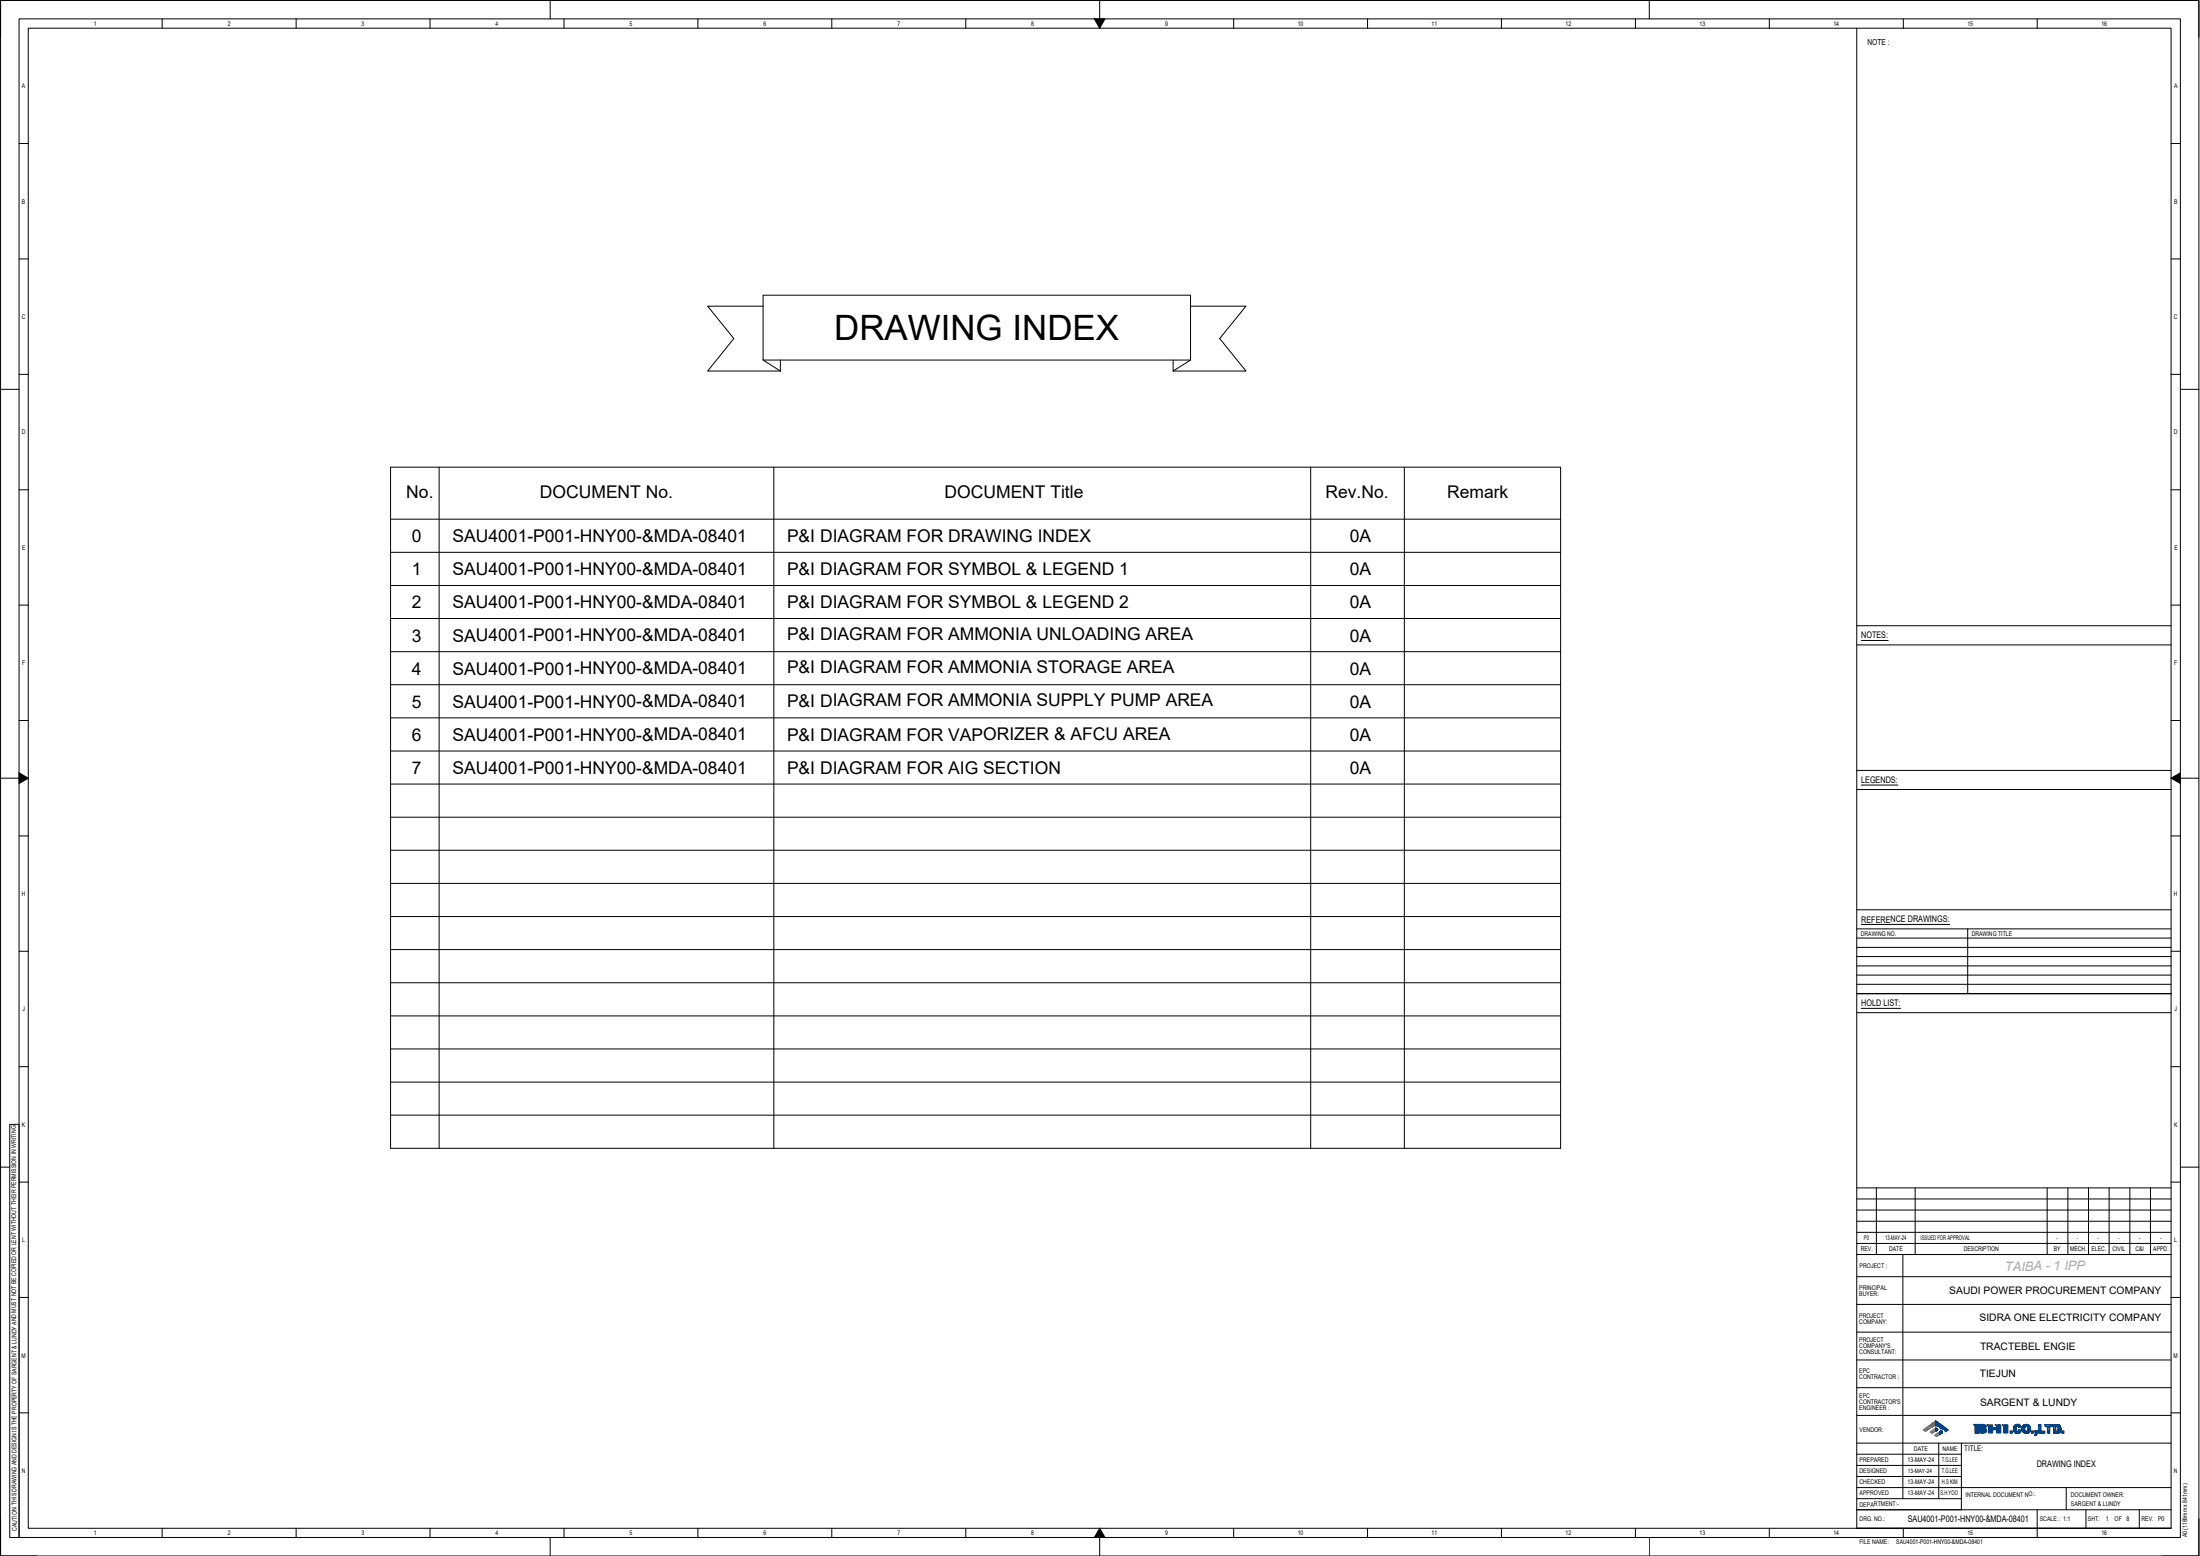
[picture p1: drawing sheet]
<svg xmlns="http://www.w3.org/2000/svg" width="420mm" height="297mm" viewBox="0 0 420 297" stroke-linecap="round" stroke-linejoin="round" font-family="sans-serif">
<g fill="none" stroke="#000" stroke-width=".19">
<path d="M7.2 .1h-7.1v7M412.9 .1h7v7M354.6 147.1h60M354.6 150.7h60M355.5 149.9h7M354.6 179.1h60M354.6 177.3h60M354.6 173.7h60M355.5 176.5h16.8M375.8 177.3v12.4M354.6 180.9h60M354.6 182.6h60"/>
<path d="M354.6 184.4h60M354.6 186.1h60M354.6 187.9h60M354.6 189.7h60M354.6 193.3h60M355.5 192.5h7.5M354.6 239.5h60M.1 290v7h7.1M354.6 291.7h60M419.9 290v7h-7"/>
</g>
<g fill="#62b635">
<path d="M367.3 273l.5-.4v.7z"/>
<path d="M367.8 272.6l1.1-.1-1.1 .8z"/>
<path d="M367.8 272.6l1.1-.8v.7z"/>
</g>
<path d="M368.9 271.8v.7v-.7M368.9 271.8l.1 .7-.1-.7M369 271.8v.7zM369 271.7v.7v-.7M369 271.7v.7zM369.1 271.7v.7v-.7M369.1 271.6v.7v-.7M369.1 271.6v.7zM369.1 271.6l.1 .7zM369.1 272.3h.1" fill="none" stroke="#62b635" stroke-width=".19"/>
<g fill="#62b635">
<path d="M369.2 271.6v.7z"/>
<path d="M369.2 271.6l.1 .7z"/>
<path d="M369.3 271.6v.7z"/>
<path d="M369.3 271.5v.8z"/>
<path d="M369.3 271.5l.1 .7z"/>
<path d="M369.4 271.5v.7z"/>
<path d="M369.4 271.4v.8z"/>
<path d="M369.4 271.4l.1 .8z"/>
<path d="M369.5 271.4v.8z"/>
<path d="M369.6 271.3v.9z"/>
</g>
<path d="M367.3 273l2.4-1.7v.9l-.5 .1-1.4 1zM369.5 274l.9-.7v.6l-.5 .4zM369.5 271.4v.8M369.6 271.3v.9v-.9M369.7 271.3v.9v-.9M369.7 271.3v.9z" fill="none" stroke="#62b635" stroke-width=".19"/>
<g fill="#62b635">
<path d="M369.5 274l.4-.3v.6z"/>
<path d="M369.9 273.7l.5 .2-.5 .4z"/>
<path d="M369.9 273.7l.5-.4v.6z"/>
<path d="M370.4 273.3v.6z"/>
</g>
<path d="M368.6 273.4l1.1-.7v.5l-.7 .4zM370.4 273.3v.6v-.6" fill="none" stroke="#62b635" stroke-width=".19"/>
<g fill="#62b635">
<path d="M368.6 273.4l.4-.3v.5z"/>
<path d="M369 273.1l.4 .3-.4 .2z"/>
<path d="M369 273.1l.4-.3v.6z"/>
<path d="M369.4 272.8v.6z"/>
<path d="M369.5 272.7v.6z"/>
<path d="M369.5 272.7l.1 .5z"/>
<path d="M369.6 272.7v.5z"/>
<path d="M369.6 272.7l.1 .5z"/>
</g>
<path d="M369.7 272.7v.5v-.5" fill="none" stroke="#62b635" stroke-width=".19"/>
<path d="M370.4 273.3l.1 .6-.1-.6M370.5 273.3v.6zM370.5 273.2v.6v-.6M370.5 273.2v.6zM370.5 273.2l.1 .6-.1-.6" fill="none" stroke="#004082" stroke-width=".19"/>
<g fill="#004082">
<path d="M370.6 273.2v.6z"/>
<path d="M370.6 273.2v.5z"/>
<path d="M370.6 273.2l.1 .5z"/>
<path d="M370.7 273.2v.5z"/>
</g>
<path d="M370.7 273.2v.5v-.5" fill="none" stroke="#004082" stroke-width=".19"/>
<g fill="#004082">
<path d="M370.7 273.2v.5z"/>
<path d="M370.7 273.2l.1 .4z"/>
</g>
<path d="M370.8 273.2v.4v-.4" fill="none" stroke="#004082" stroke-width=".19"/>
<path d="M370.8 273.2v.4z" fill="#004082"/>
<path d="M370.8 273.6v-.4v.4" fill="none" stroke="#004082" stroke-width=".19"/>
<path d="M370.8 273.2l.1 .4z" fill="#004082"/>
<path d="M370.9 273.2v.4" fill="none" stroke="#004082" stroke-width=".19"/>
<g fill="#004082">
<path d="M370.9 273.2v.4z"/>
<path d="M370.9 273.2v.3z"/>
</g>
<path d="M370.9 273.2v.3" fill="none" stroke="#004082" stroke-width=".19"/>
<path d="M370.9 273.3v.2z" fill="#004082"/>
<path d="M370.9 273.3l.1 .2v-.2" fill="none" stroke="#004082" stroke-width=".19"/>
<path d="M371 273.3v.1z" fill="#004082"/>
<path d="M371 273.3v.1" fill="none" stroke="#004082" stroke-width=".19"/>
<path d="M369.7 272.7v.5v-.5M369.7 272.7v.5zM369.7 272.7l.1 .4-.1-.4M369.8 272.7v.4zM369.8 272.7v.4M370.4 273.3l.4-.1 .2 .1-.1 .2-.5 .4zM371 273.4h.1" fill="none" stroke="#004082" stroke-width=".19"/>
<g fill="#004082">
<path d="M369.8 272.7v.4z"/>
<path d="M369.8 272.7l.1 .4z"/>
<path d="M369.9 272.7v.4z"/>
<path d="M369.9 272.7v.3z"/>
</g>
<path d="M369.9 272.7v.3" fill="none" stroke="#004082" stroke-width=".19"/>
<g fill="#004082">
<path d="M369.9 272.7v.3z"/>
<path d="M369.9 272.7l.1 .3z"/>
</g>
<path d="M369.7 271.3l2.4 1.7-.5 .3-.4-.5-.6-.1-.3-.4-.6-.1zM369.7 272.7l.4 .1-.4 .4zM369.7 271.3v.8M370 272.7v.3M370 272.7v.3v-.3M370 272.7v.2v-.2M370 272.8h.1" fill="none" stroke="#004082" stroke-width=".19"/>
<g fill="#004082">
<path d="M369.7 271.3v.8z"/>
<path d="M369.7 271.3l.1 .8z"/>
<path d="M369.8 271.3v.8z"/>
<path d="M369.8 271.4l.1 .8z"/>
<path d="M369.9 271.4v.8z"/>
</g>
<path d="M369.9 271.4v.8zM369.9 272.2v-.8v.8" fill="none" stroke="#004082" stroke-width=".19"/>
<path d="M369.9 271.4l.1 .8z" fill="#004082"/>
<path d="M370 271.4v.8zM370 271.5v.7zM370 271.5l.1 .7zM370 272.2v-.7v.7M370.1 271.5v.7zM370.1 272.2v-.7v.7M370.1 272.2v-.6v.6" fill="none" stroke="#004082" stroke-width=".19"/>
<g fill="#004082">
<path d="M370.1 271.6l.1 .7z"/>
<path d="M370.2 271.6v.7z"/>
<path d="M370.2 271.6l.1 .7z"/>
<path d="M370.3 271.7v.7z"/>
<path d="M370.3 271.7l.1 .7z"/>
<path d="M370.4 271.7v.7z"/>
<path d="M370.4 271.8l.1 .7z"/>
<path d="M370.5 271.8v.7z"/>
<path d="M370.5 271.8v.8z"/>
<path d="M370.5 271.9v.7z"/>
</g>
<path d="M370.5 271.9v.7" fill="none" stroke="#004082" stroke-width=".19"/>
<path d="M370.5 271.9l.1 .7z" fill="#004082"/>
<path d="M370.5 271.9l.1 .7" fill="none" stroke="#004082" stroke-width=".19"/>
<path d="M370.6 271.9v.8z" fill="#004082"/>
<path d="M370.6 271.9v.8" fill="none" stroke="#004082" stroke-width=".19"/>
<path d="M370.6 271.9v.8z" fill="#004082"/>
<path d="M370.6 271.9v.8M370.6 271.9v.8zM370.6 272.7v-.8v.8M370.7 272l-.1 .7" fill="none" stroke="#004082" stroke-width=".19"/>
<g fill="#004082">
<path d="M370.7 272v.7z"/>
<path d="M370.7 272l.1 .7z"/>
</g>
<path d="M370.8 272v.7zM370.8 272.7v-.7v.7M370.8 272.1v.6zM370.8 272.1l.1 .6zM370.9 272.7v-.6v.6" fill="none" stroke="#004082" stroke-width=".19"/>
<path d="M370.9 272.1v.6z" fill="#004082"/>
<path d="M370.9 272.1l.1 .6zM370.9 272.7v-.6v.6" fill="none" stroke="#004082" stroke-width=".19"/>
<g fill="#004082">
<path d="M371 272.2l.1 .6z"/>
<path d="M371.1 272.2v.6z"/>
</g>
<path d="M371.1 272.8v-.5v.5" fill="none" stroke="#004082" stroke-width=".19"/>
<g fill="#004082">
<path d="M371.1 272.3v.5z"/>
<path d="M371.1 272.3l.1 .5z"/>
<path d="M371.2 272.3v.5z"/>
<path d="M371.2 272.3v.6z"/>
<path d="M371.2 272.3l.1 .6z"/>
<path d="M371.3 272.4v.5z"/>
<path d="M371.3 272.4v.6z"/>
<path d="M371.3 272.4l.1 .6z"/>
<path d="M371.4 272.4v.6z"/>
</g>
<path d="M371.4 273v-.5v.5" fill="none" stroke="#004082" stroke-width=".19"/>
<path d="M371.4 272.5l.1 .6z" fill="#004082"/>
<path d="M371.4 272.5l.1 .6M371.5 272.5v.6zM371.5 273.1v-.6v.6" fill="none" stroke="#004082" stroke-width=".19"/>
<path d="M371.5 272.5v.7z" fill="#004082"/>
<path d="M371.5 272.5v.7M371.5 273.2v-.7v.7M371.5 273.2v-.6v.6" fill="none" stroke="#004082" stroke-width=".19"/>
<path d="M371.6 272.6v.7z" fill="#004082"/>
<path d="M371.6 272.6v.7M371.6 273.3v-.7v.7" fill="none" stroke="#004082" stroke-width=".19"/>
<g fill="#004082">
<path d="M371.6 272.6v.7z"/>
<path d="M371.6 272.6l.1 .6z"/>
<path d="M371.7 272.7v.5z"/>
<path d="M371.7 272.7l.1 .5z"/>
<path d="M371.8 272.7l.1 .4-.1 .1z"/>
<path d="M371.8 272.7l.1 .1v.3z"/>
<path d="M371.9 272.8l.2 .2-.2 .1z"/>
<path d="M376.9 271.9h1.8a.5 .5 0 0 1 .6 .6l-.3 .2a.43 .43 0 0 1 .4 .5 .43 .43 0 0 1-.5 .4h-.6v-1.3h-.3v1.3h-.8v-1.2z" fill-rule="evenodd"/>
<path d="M379.5 272h1.1v.5h.7l-.3-.5h1.1v1.6h-.8v-.6h-.7v.6h-.8l-.1-1.3z" fill-rule="evenodd"/>
<path d="M382.4 272h1.1v1.6h-.8l-.1-1.3z" fill-rule="evenodd"/>
</g>
<path d="M376.9 271.9h1.8l.5 .1 .1 .4-.3 .3 .4 .2v.4l-.4 .3h-.7v-1.3h-.3v1.3h-.8v-1.3zM379.5 272h1.1v.5h.7l-.1-.3-.2-.2h1.1v1.6h-.8v-.6h-.7v.6h-.8v-1.2zM382.4 272h1.1v1.6h-.8v-1.2zM383.9 273.1h.4v.5h-.4z" fill="none" stroke="#004082" stroke-width=".19"/>
<g fill="#004082">
<path d="M383.9 273.1l.4 .5h-.4z"/>
<path d="M383.9 273.1h.4v.5z"/>
</g>
<path d="M384.5 272.9v.1M384.7 272.2l.4-.3h.5l.3 .2 .1 .3-.4 .1-.2-.2h-.2l-.2 .4v.4l.2 .1h.3l.1-.3 .4 .2-.2 .4-.7 .1-.4-.2-.2-.6z" fill="none" stroke="#004082" stroke-width=".19"/>
<path d="M384.5 272.8v.2z" fill="#004082"/>
<path d="M384.5 272.8l.1 .2" fill="none" stroke="#004082" stroke-width=".19"/>
<g fill="#004082">
<path d="M384.6 272.7v.3z"/>
<path d="M384.6 272.6v.4z"/>
<path d="M384.6 272.5v.5z"/>
</g>
<path d="M384.6 272.5v.6" fill="none" stroke="#004082" stroke-width=".19"/>
<g fill="#004082">
<path d="M384.6 272.5v.6z"/>
<path d="M384.6 272.4v.7z"/>
</g>
<path d="M384.6 272.4v.7" fill="none" stroke="#004082" stroke-width=".19"/>
<g fill="#004082">
<path d="M384.6 272.4v.8z"/>
<path d="M384.6 272.3v.9z"/>
</g>
<path d="M384.6 272.3v.9" fill="none" stroke="#004082" stroke-width=".19"/>
<g fill="#004082">
<path d="M384.6 272.3v.9z"/>
<path d="M384.6 272.3l.1 1z"/>
<path d="M384.7 272.2v1.1z"/>
</g>
<path d="M384.7 272.2v1.1" fill="none" stroke="#004082" stroke-width=".19"/>
<g fill="#004082">
<path d="M384.7 272.2v1.2z"/>
<path d="M384.7 272.1v1.3z"/>
</g>
<path d="M384.7 272.1v1.3" fill="none" stroke="#004082" stroke-width=".19"/>
<path d="M384.7 272.1l.1 1.3z" fill="#004082"/>
<path d="M384.8 272.1v1.4" fill="none" stroke="#004082" stroke-width=".19"/>
<g fill="#004082">
<path d="M384.8 272.1v1.4z"/>
<path d="M384.8 272.1l.1 1.4z"/>
</g>
<path d="M384.9 272v1.5" fill="none" stroke="#004082" stroke-width=".19"/>
<path d="M384.9 272v1.5z" fill="#004082"/>
<path d="M384.9 272v1.5" fill="none" stroke="#004082" stroke-width=".19"/>
<g fill="#004082">
<path d="M384.9 272v1.6z"/>
<path d="M384.9 272l.1 1.6z"/>
</g>
<path d="M385 271.9v1.7" fill="none" stroke="#004082" stroke-width=".19"/>
<path d="M385 271.9v1.7z" fill="#004082"/>
<path d="M385 272.6v1" fill="none" stroke="#004082" stroke-width=".19"/>
<path d="M385 272.6v1z" fill="#004082"/>
<path d="M385 272.7v.9" fill="none" stroke="#004082" stroke-width=".19"/>
<path d="M385 272.7v.9z" fill="#004082"/>
<path d="M385 272.7v.9" fill="none" stroke="#004082" stroke-width=".19"/>
<path d="M385 272.7v.9z" fill="#004082"/>
<path d="M385 272.8v.8" fill="none" stroke="#004082" stroke-width=".19"/>
<path d="M385 272.8v.8z" fill="#004082"/>
<path d="M385 272.9v.7" fill="none" stroke="#004082" stroke-width=".19"/>
<g fill="#004082">
<path d="M385 272.9v.7z"/>
<path d="M385 271.9v.7z"/>
</g>
<path d="M385 271.9v.7M385 273v.6" fill="none" stroke="#004082" stroke-width=".19"/>
<path d="M385 273v.6z" fill="#004082"/>
<path d="M385 273.6v-.6v.6" fill="none" stroke="#004082" stroke-width=".19"/>
<path d="M385 271.9v.7z" fill="#004082"/>
<path d="M385 271.9v.6M385 273v.6" fill="none" stroke="#004082" stroke-width=".19"/>
<g fill="#004082">
<path d="M385 273v.6z"/>
<path d="M385 271.9v.6z"/>
</g>
<path d="M385 271.9v.6" fill="none" stroke="#004082" stroke-width=".19"/>
<g fill="#004082">
<path d="M385 273.1l.1 .5z"/>
<path d="M385 271.9v.6z"/>
</g>
<path d="M385.1 272.4l-.1-.5 .1 .6" fill="none" stroke="#004082" stroke-width=".19"/>
<g fill="#004082">
<path d="M385.1 273.1v.5z"/>
<path d="M385.1 271.9v.5z"/>
</g>
<path d="M385.1 271.9v.5M385.1 273.6v-.5v.5" fill="none" stroke="#004082" stroke-width=".19"/>
<g fill="#004082">
<path d="M385.1 271.9v.5z"/>
<path d="M385.1 273.2v.4z"/>
<path d="M385.1 271.9v.4z"/>
</g>
<path d="M385.1 273.6v-.4v.4" fill="none" stroke="#004082" stroke-width=".19"/>
<g fill="#004082">
<path d="M385.1 271.9v.4z"/>
<path d="M385.1 271.9l.1 .4z"/>
</g>
<path d="M385.2 271.9v.4" fill="none" stroke="#004082" stroke-width=".19"/>
<g fill="#004082">
<path d="M385.1 273.2l.1 .4z"/>
<path d="M385.2 271.9v.4z"/>
<path d="M385.2 273.2v.4z"/>
</g>
<path d="M385.2 273.2v.4" fill="none" stroke="#004082" stroke-width=".19"/>
<g fill="#004082">
<path d="M385.2 271.9v.4z"/>
<path d="M385.2 273.2l.1 .4z"/>
</g>
<path d="M385.2 271.9l.1 .4" fill="none" stroke="#004082" stroke-width=".19"/>
<path d="M385.3 273.2v.4z" fill="#004082"/>
<path d="M385.3 273.2v.4" fill="none" stroke="#004082" stroke-width=".19"/>
<g fill="#004082">
<path d="M385.3 271.9v.4z"/>
<path d="M385.3 273.2v.4z"/>
</g>
<path d="M385.3 273.2l.1 .4M385.3 271.9v.4M385.4 272.3v-.4v.4" fill="none" stroke="#004082" stroke-width=".19"/>
<path d="M385.4 273.2v.4z" fill="#004082"/>
<path d="M385.4 272.3v-.4v.4M385.4 273.2v.4" fill="none" stroke="#004082" stroke-width=".19"/>
<path d="M385.4 273.2v.4z" fill="#004082"/>
<path d="M385.4 271.9v.4zM385.4 272.3v-.4v.4" fill="none" stroke="#004082" stroke-width=".19"/>
<path d="M385.4 273.2l.1 .4z" fill="#004082"/>
<path d="M385.5 272.3l-.1-.4 .1 .4M385.5 273.2v.4v-.4M385.5 273.2v.4M385.5 272.3v-.4v.4M385.5 272.4v-.5v.5" fill="none" stroke="#004082" stroke-width=".19"/>
<path d="M385.5 273.2v.4z" fill="#004082"/>
<path d="M385.5 271.9v.5zM385.5 273.2v.4v-.4M385.5 272.4v-.5v.5M385.5 273.1v.5" fill="none" stroke="#004082" stroke-width=".19"/>
<path d="M385.5 273.1v.5z" fill="#004082"/>
<path d="M385.5 272.4v-.5v.5M385.5 273.1l.1 .5" fill="none" stroke="#004082" stroke-width=".19"/>
<path d="M385.6 273.1v.5z" fill="#004082"/>
<path d="M385.6 273.1v.5v-.5M385.6 272.4v-.5v.5M385.6 272.5v-.6v.6M385.6 273.1v.5" fill="none" stroke="#004082" stroke-width=".19"/>
<path d="M385.6 273.1v.5z" fill="#004082"/>
<path d="M385.6 272.5v-.6v.6M385.6 271.9v.6zM385.6 273.1v.5" fill="none" stroke="#004082" stroke-width=".19"/>
<path d="M385.6 273v.6z" fill="#004082"/>
<path d="M385.6 272.5v-.6v.6M385.6 273v.6" fill="none" stroke="#004082" stroke-width=".19"/>
<path d="M385.6 273v.6z" fill="#004082"/>
<path d="M385.6 273v.6v-.6" fill="none" stroke="#004082" stroke-width=".19"/>
<path d="M385.6 273v.6z" fill="#004082"/>
<path d="M385.6 273v.6" fill="none" stroke="#004082" stroke-width=".19"/>
<g fill="#004082">
<path d="M385.6 271.9v.6z"/>
<path d="M385.6 273v.6z"/>
<path d="M385.6 273l.1 .6z"/>
</g>
<path d="M385.7 273v.6" fill="none" stroke="#004082" stroke-width=".19"/>
<g fill="#004082">
<path d="M385.6 272l.1 .5z"/>
<path d="M385.7 273v.6z"/>
<path d="M385.7 273v.5z"/>
<path d="M385.7 272v.5z"/>
</g>
<path d="M385.7 272v.5" fill="none" stroke="#004082" stroke-width=".19"/>
<path d="M385.7 273v.5z" fill="#004082"/>
<path d="M385.7 273v.5" fill="none" stroke="#004082" stroke-width=".19"/>
<g fill="#004082">
<path d="M385.7 273v.5z"/>
<path d="M385.7 273l.1 .5z"/>
<path d="M385.7 272l.1 .5z"/>
<path d="M385.8 273v.5z"/>
<path d="M385.8 272.1v.4z"/>
<path d="M385.8 273v.4z"/>
</g>
<path d="M385.8 272.1v.4" fill="none" stroke="#004082" stroke-width=".19"/>
<g fill="#004082">
<path d="M385.8 273v.4z"/>
<path d="M385.8 273l.1 .4z"/>
</g>
<path d="M385.9 273v.4" fill="none" stroke="#004082" stroke-width=".19"/>
<g fill="#004082">
<path d="M385.8 272.1v.4z"/>
<path d="M385.8 272.1l.1 .3z"/>
<path d="M385.9 273v.4z"/>
<path d="M385.9 272.1v.3z"/>
</g>
<path d="M385.9 272.2v.2" fill="none" stroke="#004082" stroke-width=".19"/>
<g fill="#004082">
<path d="M385.9 273v.4z"/>
<path d="M385.9 273v.3z"/>
<path d="M385.9 272.2v.2z"/>
</g>
<path d="M385.9 272.3l.1 .1" fill="none" stroke="#004082" stroke-width=".19"/>
<g fill="#004082">
<path d="M385.9 272.3l.1 .1z"/>
<path d="M385.9 273v.3z"/>
</g>
<path d="M385.9 273l.1 .2" fill="none" stroke="#004082" stroke-width=".19"/>
<path d="M386 272.3v.1z" fill="#004082"/>
<path d="M386 272.3v.1" fill="none" stroke="#004082" stroke-width=".19"/>
<path d="M386 273v.2z" fill="#004082"/>
<path d="M386 273v.2" fill="none" stroke="#004082" stroke-width=".19"/>
<path d="M386 273v.2z" fill="#004082"/>
<path d="M386 273v.2" fill="none" stroke="#004082" stroke-width=".19"/>
<path d="M386 273.1v.1z" fill="#004082"/>
<path d="M386 273.1h.1" fill="none" stroke="#004082" stroke-width=".19"/>
<path d="M386 273v.1M386.2 272.5v.1M386.5 272l.6-.1 .5 .3 .1 .8-.3 .5-.6 .1-.5-.2-.1-.8zM386.7 272.4l.3-.1 .2 .2 .1 .5-.2 .2-.4-.1z" fill="none" stroke="#004082" stroke-width=".19"/>
<path d="M386.2 272.5v.2z" fill="#004082"/>
<path d="M386.2 272.5v.2" fill="none" stroke="#004082" stroke-width=".19"/>
<path d="M386.2 272.5v.3z" fill="#004082"/>
<path d="M386.2 272.5v.3" fill="none" stroke="#004082" stroke-width=".19"/>
<path d="M386.2 272.5v.4z" fill="#004082"/>
<path d="M386.2 272.5v.4" fill="none" stroke="#004082" stroke-width=".19"/>
<path d="M386.2 272.5v.5z" fill="#004082"/>
<path d="M386.2 272.5v.5" fill="none" stroke="#004082" stroke-width=".19"/>
<g fill="#004082">
<path d="M386.2 272.5v.6z"/>
<path d="M386.2 272.4v.7z"/>
</g>
<path d="M386.2 272.4v.7" fill="none" stroke="#004082" stroke-width=".19"/>
<path d="M386.2 272.4v.8z" fill="#004082"/>
<path d="M386.2 272.4v.8" fill="none" stroke="#004082" stroke-width=".19"/>
<g fill="#004082">
<path d="M386.2 272.3l.1 .9z"/>
<path d="M386.3 272.3v.9z"/>
<path d="M386.3 272.3v1z"/>
</g>
<path d="M386.3 272.3v1" fill="none" stroke="#004082" stroke-width=".19"/>
<g fill="#004082">
<path d="M386.3 272.3v1z"/>
<path d="M386.3 272.2v1.1z"/>
<path d="M386.3 272.2l.1 1.2z"/>
</g>
<path d="M386.3 272.2l.1 1.2" fill="none" stroke="#004082" stroke-width=".19"/>
<g fill="#004082">
<path d="M386.4 272.2v1.2z"/>
<path d="M386.4 272.1v1.3z"/>
</g>
<path d="M386.4 272.1v1.3" fill="none" stroke="#004082" stroke-width=".19"/>
<path d="M386.4 272.1v1.4z" fill="#004082"/>
<path d="M386.4 272.1l.1 1.4" fill="none" stroke="#004082" stroke-width=".19"/>
<path d="M386.5 272v1.5z" fill="#004082"/>
<path d="M386.5 272v1.5" fill="none" stroke="#004082" stroke-width=".19"/>
<path d="M386.5 272l.1 1.6z" fill="#004082"/>
<path d="M386.6 272v1.6" fill="none" stroke="#004082" stroke-width=".19"/>
<path d="M386.6 272l.1 1.6z" fill="#004082"/>
<path d="M386.7 272v1.6" fill="none" stroke="#004082" stroke-width=".19"/>
<path d="M386.7 272v.9z" fill="#004082"/>
<path d="M386.7 272v.9" fill="none" stroke="#004082" stroke-width=".19"/>
<path d="M386.7 272v.9z" fill="#004082"/>
<path d="M386.7 272v.8" fill="none" stroke="#004082" stroke-width=".19"/>
<path d="M386.7 272v.8z" fill="#004082"/>
<path d="M386.7 272v.7" fill="none" stroke="#004082" stroke-width=".19"/>
<path d="M386.7 272v.7z" fill="#004082"/>
<path d="M386.7 272v.7" fill="none" stroke="#004082" stroke-width=".19"/>
<path d="M386.7 272v.7z" fill="#004082"/>
<path d="M386.7 272.9v.7M386.7 272v.6" fill="none" stroke="#004082" stroke-width=".19"/>
<g fill="#004082">
<path d="M386.7 272.9v.7z"/>
<path d="M386.7 272v.6z"/>
</g>
<path d="M386.7 272v.5" fill="none" stroke="#004082" stroke-width=".19"/>
<path d="M386.7 271.9v.6z" fill="#004082"/>
<path d="M386.7 271.9v.6M386.7 273v.6" fill="none" stroke="#004082" stroke-width=".19"/>
<path d="M386.7 273v.6z" fill="#004082"/>
<path d="M386.7 273v.6" fill="none" stroke="#004082" stroke-width=".19"/>
<path d="M386.7 273v.6z" fill="#004082"/>
<path d="M386.7 273.6v-.5v.5" fill="none" stroke="#004082" stroke-width=".19"/>
<g fill="#004082">
<path d="M386.7 271.9v.6z"/>
<path d="M386.7 271.9v.5z"/>
</g>
<path d="M386.7 273.1v.5M386.7 271.9v.5v-.5" fill="none" stroke="#004082" stroke-width=".19"/>
<g fill="#004082">
<path d="M386.7 273.1v.5z"/>
<path d="M386.7 271.9v.5z"/>
</g>
<path d="M386.8 273.6l-.1-.5 .1 .5" fill="none" stroke="#004082" stroke-width=".19"/>
<g fill="#004082">
<path d="M386.7 271.9v.5z"/>
<path d="M386.7 271.9l.1 .5z"/>
</g>
<path d="M386.8 273.2v.4" fill="none" stroke="#004082" stroke-width=".19"/>
<g fill="#004082">
<path d="M386.8 273.2v.4z"/>
<path d="M386.8 271.9v.5z"/>
</g>
<path d="M386.8 271.9v.4v-.4M386.8 273.6v-.4v.4M386.8 273.2v.4" fill="none" stroke="#004082" stroke-width=".19"/>
<g fill="#004082">
<path d="M386.8 271.9v.4z"/>
<path d="M386.8 273.2l.1 .4z"/>
<path d="M386.8 271.9l.1 .4z"/>
</g>
<path d="M386.9 273.2v.4" fill="none" stroke="#004082" stroke-width=".19"/>
<path d="M386.9 271.9v.4z" fill="#004082"/>
<path d="M386.9 273.2v.4M386.9 271.9v.4" fill="none" stroke="#004082" stroke-width=".19"/>
<g fill="#004082">
<path d="M386.9 273.2v.4z"/>
<path d="M386.9 271.9v.4z"/>
</g>
<path d="M386.9 273.2v.4" fill="none" stroke="#004082" stroke-width=".19"/>
<g fill="#004082">
<path d="M386.9 273.2l.1 .4z"/>
<path d="M386.9 271.9l.1 .4z"/>
</g>
<path d="M387 271.9v.4" fill="none" stroke="#004082" stroke-width=".19"/>
<path d="M387 273.2v.4z" fill="#004082"/>
<path d="M387 273.2v.4" fill="none" stroke="#004082" stroke-width=".19"/>
<g fill="#004082">
<path d="M387 271.9v.4z"/>
<path d="M387 273.2l.1 .4z"/>
<path d="M387 271.9l.1 .4z"/>
<path d="M387.1 273.2v.4z"/>
</g>
<path d="M387.1 273.2v.4v-.4" fill="none" stroke="#004082" stroke-width=".19"/>
<path d="M387.1 271.9v.4z" fill="#004082"/>
<path d="M387.1 271.9v.4" fill="none" stroke="#004082" stroke-width=".19"/>
<g fill="#004082">
<path d="M387.1 273.2v.4z"/>
<path d="M387.1 271.9v.4z"/>
</g>
<path d="M387.1 271.9v.4" fill="none" stroke="#004082" stroke-width=".19"/>
<g fill="#004082">
<path d="M387.1 273.2l.1 .4z"/>
<path d="M387.1 271.9l.1 .5z"/>
</g>
<path d="M387.2 273.2v.4v-.4" fill="none" stroke="#004082" stroke-width=".19"/>
<g fill="#004082">
<path d="M387.2 271.9v.5z"/>
<path d="M387.2 273.2v.4z"/>
<path d="M387.2 273.1v.5z"/>
</g>
<path d="M387.2 271.9v.5" fill="none" stroke="#004082" stroke-width=".19"/>
<path d="M387.2 273.1v.5z" fill="#004082"/>
<path d="M387.2 273.1v.5v-.5" fill="none" stroke="#004082" stroke-width=".19"/>
<path d="M387.2 271.9v.6z" fill="#004082"/>
<path d="M387.2 271.9v.6" fill="none" stroke="#004082" stroke-width=".19"/>
<path d="M387.2 271.9v.6z" fill="#004082"/>
<path d="M387.2 271.9v.6" fill="none" stroke="#004082" stroke-width=".19"/>
<path d="M387.2 273.1v.5z" fill="#004082"/>
<path d="M387.2 273.1l.1 .5" fill="none" stroke="#004082" stroke-width=".19"/>
<g fill="#004082">
<path d="M387.3 273v.6z"/>
<path d="M387.2 271.9l.1 .6z"/>
</g>
<path d="M387.2 271.9l.1 .6M387.3 273v.6" fill="none" stroke="#004082" stroke-width=".19"/>
<path d="M387.3 273v.6z" fill="#004082"/>
<path d="M387.3 273v.6" fill="none" stroke="#004082" stroke-width=".19"/>
<path d="M387.3 272.9v.7z" fill="#004082"/>
<path d="M387.3 272.9v.7" fill="none" stroke="#004082" stroke-width=".19"/>
<path d="M387.3 272.8v.8z" fill="#004082"/>
<path d="M387.3 272.8v.8" fill="none" stroke="#004082" stroke-width=".19"/>
<path d="M387.3 272.7v.9z" fill="#004082"/>
<path d="M387.3 272.7v.9" fill="none" stroke="#004082" stroke-width=".19"/>
<path d="M387.3 272.7v.9z" fill="#004082"/>
<path d="M387.3 272.7v.9" fill="none" stroke="#004082" stroke-width=".19"/>
<g fill="#004082">
<path d="M387.3 272.6v1z"/>
<path d="M387.3 271.9v.7z"/>
</g>
<path d="M387.3 271.9v.7M387.3 271.9v1.7" fill="none" stroke="#004082" stroke-width=".19"/>
<g fill="#004082">
<path d="M387.3 271.9v1.7z"/>
<path d="M387.3 272v1.6z"/>
<path d="M387.3 272l.1 1.5z"/>
</g>
<path d="M387.4 272v1.5" fill="none" stroke="#004082" stroke-width=".19"/>
<path d="M387.4 272v1.5z" fill="#004082"/>
<path d="M387.4 272v1.5" fill="none" stroke="#004082" stroke-width=".19"/>
<g fill="#004082">
<path d="M387.4 272v1.5z"/>
<path d="M387.4 272l.1 1.5z"/>
<path d="M387.5 272.1v1.4z"/>
</g>
<path d="M387.5 272.1v1.3" fill="none" stroke="#004082" stroke-width=".19"/>
<g fill="#004082">
<path d="M387.5 272.1v1.3z"/>
<path d="M387.5 272.1l.1 1.3z"/>
</g>
<path d="M387.6 272.1v1.3" fill="none" stroke="#004082" stroke-width=".19"/>
<g fill="#004082">
<path d="M387.6 272.1v1.3z"/>
<path d="M387.6 272.2v1.2z"/>
<path d="M387.6 272.2v1.1z"/>
</g>
<path d="M387.6 272.2v1.1" fill="none" stroke="#004082" stroke-width=".19"/>
<g fill="#004082">
<path d="M387.6 272.2v1.1z"/>
<path d="M387.6 272.2v1z"/>
<path d="M387.6 272.3v.9z"/>
<path d="M387.6 272.3l.1 .9z"/>
</g>
<path d="M387.7 272.3v.9" fill="none" stroke="#004082" stroke-width=".19"/>
<g fill="#004082">
<path d="M387.7 272.3v.9z"/>
<path d="M387.7 272.3v.8z"/>
<path d="M387.7 272.4v.7z"/>
<path d="M387.7 272.5v.6z"/>
<path d="M387.7 272.5v.5z"/>
</g>
<path d="M387.7 272.5v.5" fill="none" stroke="#004082" stroke-width=".19"/>
<path d="M387.7 272.6v.4z" fill="#004082"/>
<path d="M387.7 272.7l.1 .3" fill="none" stroke="#004082" stroke-width=".19"/>
<path d="M387.7 272.7l.1 .3z" fill="#004082"/>
<path d="M387.8 272.8v.2" fill="none" stroke="#004082" stroke-width=".19"/>
<path d="M387.8 272.8v.2z" fill="#004082"/>
<path d="M387.8 272.9v.1M387.9 273.1h.5v.5h-.5z" fill="none" stroke="#004082" stroke-width=".19"/>
<g fill="#004082">
<path d="M387.9 273.1l.5 .5h-.5z"/>
<path d="M387.9 273.1h.5v.5z"/>
</g>
<path d="M388.6 273.9h.1M388.6 273.1h.5l-.1 .7-.3 .3-.1-.2 .2-.3h-.2z" fill="none" stroke="#004082" stroke-width=".19"/>
<path d="M388.7 273.8l-.1 .1" fill="none" stroke="#004082" stroke-width=".19"/>
<path d="M388.7 273.8v.2z" fill="#004082"/>
<path d="M388.7 273.8v.2" fill="none" stroke="#004082" stroke-width=".19"/>
<g fill="#004082">
<path d="M388.6 273.1l.1 .5z"/>
<path d="M388.7 273.8v.2z"/>
</g>
<path d="M388.7 274v-.2v.2M388.7 273.8v.3" fill="none" stroke="#004082" stroke-width=".19"/>
<path d="M388.7 273.1v.5z" fill="#004082"/>
<path d="M388.7 273.8l.1 .3M388.8 273.8v.2zM388.8 273.8v.2v-.2" fill="none" stroke="#004082" stroke-width=".19"/>
<path d="M388.7 273.1l.1 .5z" fill="#004082"/>
<path d="M388.8 273.7v.3zM388.8 273.7v.3v-.3" fill="none" stroke="#004082" stroke-width=".19"/>
<path d="M388.8 273.1v.5z" fill="#004082"/>
<path d="M388.8 273.7v.3v-.3M388.8 273.6v-.5v.5M388.8 273.6v.4v-.4M388.8 273.1l.1 .9" fill="none" stroke="#004082" stroke-width=".19"/>
<g fill="#004082">
<path d="M388.9 273.1v.9z"/>
<path d="M388.9 273.1v.8z"/>
<path d="M388.9 273.1l.1 .8z"/>
<path d="M389 273.1v.8z"/>
<path d="M389 273.1v.7z"/>
</g>
<path d="M389 273.1v.6" fill="none" stroke="#004082" stroke-width=".19"/>
<path d="M389 273.1v.6z" fill="#004082"/>
<path d="M389 273.1l.1 .6" fill="none" stroke="#004082" stroke-width=".19"/>
<path d="M389.1 273.1v.6z" fill="#004082"/>
<path d="M389.1 273.1v.5" fill="none" stroke="#004082" stroke-width=".19"/>
<path d="M389.1 273.1v.5z" fill="#004082"/>
<path d="M389.1 273.1v.5" fill="none" stroke="#004082" stroke-width=".19"/>
<path d="M389.1 273.1v.5z" fill="#004082"/>
<path d="M389.1 273.1v.4" fill="none" stroke="#004082" stroke-width=".19"/>
<path d="M389.1 273.1v.4z" fill="#004082"/>
<path d="M389.1 273.1v.4M389.3 271.9h.5v1.3h.7v.4h-1.2z" fill="none" stroke="#004082" stroke-width=".19"/>
<g fill="#004082">
<path d="M389.3 271.9l.5 1.7h-.5z"/>
<path d="M389.3 271.9h.5v1.3z"/>
<path d="M389.8 273.2l.7 .4h-.7z"/>
<path d="M389.8 273.2h.7v.4z"/>
<path d="M389.3 271.9l.5 1.3v.4z"/>
</g>
<path d="M390.5 271.9h1.5v.5h-.5v1.2h-.5v-1.2h-.5z" fill="none" stroke="#004082" stroke-width=".19"/>
<g fill="#004082">
<path d="M390.5 271.9l.5 .5h-.5z"/>
<path d="M390.5 271.9h.5v.5z"/>
<path d="M391 271.9l.5 1.7-.5-1.2z"/>
<path d="M391 271.9h.5v.5z"/>
<path d="M391.5 271.9l.5 .5h-.5z"/>
<path d="M391.5 271.9h.5v.5z"/>
<path d="M391 272.4l.5 1.2h-.5z"/>
<path d="M391 271.9l.5 .5v1.2z"/>
</g>
<path d="M392.2 271.9l.9 .1 .4 .3 .1 .8-.3 .4-1.1 .1zM392.6 272.3l.5 .2v.5l-.1 .2h-.4z" fill="none" stroke="#004082" stroke-width=".19"/>
<g fill="#004082">
<path d="M392.2 271.9l.4 1.7h-.4z"/>
<path d="M392.2 271.9h.4v.4z"/>
<path d="M392.6 271.9l.2 .4h-.2z"/>
<path d="M392.6 271.9h.2v.4z"/>
</g>
<path d="M392.8 272.3v-.4v.4" fill="none" stroke="#004082" stroke-width=".19"/>
<g fill="#004082">
<path d="M392.8 271.9v.4z"/>
<path d="M392.8 271.9l.1 .4z"/>
<path d="M392.6 273.2l.3 .4h-.3z"/>
<path d="M392.6 273.2h.3v.4z"/>
</g>
<path d="M392.9 273.2v.4v-.4M392.9 273.2v.4z" fill="none" stroke="#004082" stroke-width=".19"/>
<path d="M392.9 271.9v.4z" fill="#004082"/>
<path d="M392.9 273.2v.4v-.4" fill="none" stroke="#004082" stroke-width=".19"/>
<g fill="#004082">
<path d="M392.9 271.9v.4z"/>
<path d="M392.9 273.2v.4z"/>
</g>
<path d="M392.9 273.2l.1 .4z" fill="none" stroke="#004082" stroke-width=".19"/>
<path d="M392.9 271.9l.1 .4z" fill="#004082"/>
<path d="M393 273.2v.4v-.4M393 273.2v.4z" fill="none" stroke="#004082" stroke-width=".19"/>
<path d="M393 271.9v.5z" fill="#004082"/>
<path d="M393 273.2v.4v-.4" fill="none" stroke="#004082" stroke-width=".19"/>
<path d="M393 271.9v.5z" fill="#004082"/>
<path d="M393 271.9v.5M393 273.2v.4v-.4M393 272.4v-.5v.5" fill="none" stroke="#004082" stroke-width=".19"/>
<path d="M393 271.9v.5z" fill="#004082"/>
<path d="M393 271.9v.5M393 273.1v.5v-.5M393 273.1v.5" fill="none" stroke="#004082" stroke-width=".19"/>
<path d="M393 273.1v.5z" fill="#004082"/>
<path d="M393 273.1v.5v-.5" fill="none" stroke="#004082" stroke-width=".19"/>
<path d="M393 271.9v.6z" fill="#004082"/>
<path d="M393 271.9v.6M393 273.1v.5" fill="none" stroke="#004082" stroke-width=".19"/>
<path d="M393 273.1v.5z" fill="#004082"/>
<path d="M393 273.1l.1 .5" fill="none" stroke="#004082" stroke-width=".19"/>
<g fill="#004082">
<path d="M393 273.1l.1 .5z"/>
<path d="M393 272l.1 .5z"/>
</g>
<path d="M393 272l.1 .5M393.1 273.1v.5" fill="none" stroke="#004082" stroke-width=".19"/>
<g fill="#004082">
<path d="M393.1 273v.6z"/>
<path d="M393.1 272v.5z"/>
</g>
<path d="M393.1 272v.5M393.1 273v.6" fill="none" stroke="#004082" stroke-width=".19"/>
<path d="M393.1 273v.6z" fill="#004082"/>
<path d="M393.1 273v.6v-.6M393.1 273v.6" fill="none" stroke="#004082" stroke-width=".19"/>
<path d="M393.1 273v.6z" fill="#004082"/>
<path d="M393.1 273v.6" fill="none" stroke="#004082" stroke-width=".19"/>
<g fill="#004082">
<path d="M393.1 272.9v.7z"/>
<path d="M393.1 272v.6z"/>
</g>
<path d="M393.1 272v.6M393.1 272.9v.7" fill="none" stroke="#004082" stroke-width=".19"/>
<path d="M393.1 272.9v.7z" fill="#004082"/>
<path d="M393.1 272.9v.7" fill="none" stroke="#004082" stroke-width=".19"/>
<path d="M393.1 272.8v.8z" fill="#004082"/>
<path d="M393.1 272.8v.8" fill="none" stroke="#004082" stroke-width=".19"/>
<path d="M393.1 272.7v.9z" fill="#004082"/>
<path d="M393.1 272.7v.9" fill="none" stroke="#004082" stroke-width=".19"/>
<path d="M393.1 272.7v.9z" fill="#004082"/>
<path d="M393.1 272.7v.9" fill="none" stroke="#004082" stroke-width=".19"/>
<path d="M393.1 272.6v1z" fill="#004082"/>
<path d="M393.1 272.6v-.6v.6" fill="none" stroke="#004082" stroke-width=".19"/>
<path d="M393.1 272v1.6z" fill="#004082"/>
<path d="M393.1 272v1.6" fill="none" stroke="#004082" stroke-width=".19"/>
<g fill="#004082">
<path d="M393.1 272v1.6z"/>
<path d="M393.1 272l.1 1.5z"/>
</g>
<path d="M393.2 272v1.5" fill="none" stroke="#004082" stroke-width=".19"/>
<path d="M393.2 272v1.5z" fill="#004082"/>
<path d="M393.2 272v1.5M393.2 272l.1 1.5M393.3 272v1.5" fill="none" stroke="#004082" stroke-width=".19"/>
<path d="M393.3 272v1.5z" fill="#004082"/>
<path d="M393.3 272v1.5" fill="none" stroke="#004082" stroke-width=".19"/>
<path d="M393.3 272v1.5z" fill="#004082"/>
<path d="M393.3 272.1v1.4" fill="none" stroke="#004082" stroke-width=".19"/>
<g fill="#004082">
<path d="M393.3 272.1v1.4z"/>
<path d="M393.3 272.1v1.3z"/>
</g>
<path d="M393.4 273.4l-.1-1.3v1.3" fill="none" stroke="#004082" stroke-width=".19"/>
<path d="M393.3 272.1l.1 1.3z" fill="#004082"/>
<path d="M393.4 272.1v1.3" fill="none" stroke="#004082" stroke-width=".19"/>
<path d="M393.4 272.1v1.3z" fill="#004082"/>
<path d="M393.4 272.1v1.3M393.4 272.2v1.2M393.4 272.2v1.1v-1.1" fill="none" stroke="#004082" stroke-width=".19"/>
<path d="M393.5 272.3v1z" fill="#004082"/>
<path d="M393.5 272.3v1" fill="none" stroke="#004082" stroke-width=".19"/>
<g fill="#004082">
<path d="M393.5 272.3v1z"/>
<path d="M393.5 272.3v.9z"/>
</g>
<path d="M393.5 272.3v.9" fill="none" stroke="#004082" stroke-width=".19"/>
<path d="M393.5 272.3v.9z" fill="#004082"/>
<path d="M393.5 272.4v.8" fill="none" stroke="#004082" stroke-width=".19"/>
<g fill="#004082">
<path d="M393.5 272.4v.8z"/>
<path d="M393.5 272.4v.7z"/>
</g>
<path d="M393.5 272.4v.7" fill="none" stroke="#004082" stroke-width=".19"/>
<path d="M393.5 272.4v.7z" fill="#004082"/>
<path d="M393.5 272.5v.6" fill="none" stroke="#004082" stroke-width=".19"/>
<path d="M393.5 272.5v.6z" fill="#004082"/>
<path d="M393.5 272.5l.1 .6" fill="none" stroke="#004082" stroke-width=".19"/>
<g fill="#004082">
<path d="M393.6 272.5v.6z"/>
<path d="M393.6 272.5v.5z"/>
</g>
<path d="M393.6 272.5v.5" fill="none" stroke="#004082" stroke-width=".19"/>
<path d="M393.6 272.5v.5z" fill="#004082"/>
<path d="M393.6 272.6v.4" fill="none" stroke="#004082" stroke-width=".19"/>
<path d="M393.6 272.6v.4z" fill="#004082"/>
<path d="M393.6 272.6v.4" fill="none" stroke="#004082" stroke-width=".19"/>
<path d="M393.6 272.6v.4z" fill="#004082"/>
<path d="M393.6 272.7v.3" fill="none" stroke="#004082" stroke-width=".19"/>
<path d="M393.6 272.7v.3z" fill="#004082"/>
<path d="M393.6 272.7v.3" fill="none" stroke="#004082" stroke-width=".19"/>
<path d="M393.6 272.7v.3z" fill="#004082"/>
<path d="M393.6 272.8v.2" fill="none" stroke="#004082" stroke-width=".19"/>
<path d="M393.6 272.8v.2z" fill="#004082"/>
<path d="M393.6 272.9v.1" fill="none" stroke="#004082" stroke-width=".19"/>
<g fill="#004082">
<path d="M392.2 271.9l.4 1.3v.4z"/>
<path d="M392.2 271.9l.4 .4v.9z"/>
<path d="M393.1 272.6v1z"/>
</g>
<path d="M393.7 273.1h.5v.5h-.5z" fill="none" stroke="#004082" stroke-width=".19"/>
<g fill="#004082">
<path d="M393.7 273.1l.5 .5h-.5z"/>
<path d="M393.7 273.1h.5v.5z"/>
</g>
<path d="M.1 .1h419.8v296.9h-419.8zM354.6 119.5h60M354.6 123.1h60M355.5 122.3h5.1M1.9 214.6h1.7v78.9h-1.7z" fill="none" stroke="#000" stroke-width=".19"/>
<path d="M416.6 283h1.7v10.7h-1.7z" fill="#fff"/>
<g fill="none" stroke="#000" stroke-width=".19">
<path d="M3.6 3.6h412.8v289.9h-412.8zM5.4 5.4h409.2v286.3h-409.2zM31 3.6v1.8M56.6 3.6v1.8M82.1 3.6v1.8M105.1 .1v3.5M107.7 3.6v1.8M133.3 3.6v1.8M158.9 3.6v1.8M184.4 3.6v1.8M209 3.6h2l-1 1.8zM210 .1v5.3"/>
<path d="M235.6 3.6v1.8M261.2 3.6v1.8M286.7 3.6v1.8M312.3 3.6v1.8M315 .1v3.5M337.9 3.6v1.8M354.6 5.4v286.3h60M363.5 3.6v1.8M389.1 3.6v1.8M3.6 27.4h1.8M414.6 27.4h1.8M3.6 49.4h1.8"/>
<path d="M145.7 56.4h81.7v12.3h-81.7zM145.7 58.4h-10.6l5 6.2-5 6.2h13.9M227.4 58.4h10.6l-5.1 6.2 5.1 6.2h-14M414.6 49.4h1.8M.1 74.3h3.5M3.6 71.5h1.8M145.7 68.7l3.3 2.1M149 68.7v2.1M224 68.7v2.1M227.4 68.7l-3.4 2.1M414.6 71.5h1.8M416.4 74.3h3.5"/>
<path d="M3.6 93.5h1.8M74.6 89.2h223.4v130h-223.4zM74.6 99.1h223.4M83.9 89.2v130M147.8 89.2v130M250.3 89.2v130M268.2 89.2v130M414.6 93.5h1.8M3.6 115.5h1.8M74.6 105.4h223.4M74.6 111.8h223.4M74.6 118.1h223.4"/>
<path d="M414.6 115.5h1.8M3.6 137.5h1.8M74.6 124.4h223.4M74.6 130.7h223.4M74.6 137h223.4M414.6 137.5h1.8M.1 148.6h5.3M3.6 159.6h1.8M3.6 147.5l1.8 1.1-1.8 1zM74.6 143.4h223.4M74.6 149.7h223.4M74.6 156h223.4"/>
<path d="M414.6 148.6h5.3M414.6 159.6h1.8M414.6 148.6l1.8-1.1v2.1zM74.6 162.3h223.4M74.6 168.6h223.4M74.6 175h223.4M3.6 181.6h1.8M74.6 181.3h223.4M74.6 187.6h223.4M74.6 193.9h223.4M414.6 181.6h1.8M3.6 203.6h1.8"/>
<path d="M74.6 200.2h223.4M74.6 206.6h223.4M74.6 212.9h223.4M414.6 203.6h1.8M.1 222.8h1.8M3.6 225.7h1.8M354.6 239.5h60M354.6 237.4h60M354.6 235.3h60M354.6 233.1h60M354.6 231h60M354.6 228.9h60"/>
<path d="M354.6 226.8h60M358.4 226.8v12.7M363.4 239.5v46.6M365.8 226.8v12.7M391 226.8v12.7M394.9 226.8v12.7M398.9 226.8v12.7M402.8 226.8v12.7M406.8 226.8v12.7M410.7 226.8v12.7M414.6 225.7h1.8M416.4 222.8h3.5"/>
<path d="M3.6 247.7h1.8M354.6 243.7h60M354.6 249h60M354.6 259.6h60M354.6 254.3h60M414.6 247.7h1.8M3.6 269.7h1.8M354.6 279.7h20M354.6 277.6h20M354.6 264.9h60M354.6 270.2h60M354.6 275.5h60"/>
<path d="M370.3 275.5v10.6M374.6 275.5v12.7M414.6 269.7h1.8M31 291.7v1.8M56.6 291.7v1.8M82.1 291.7v1.8M105.1 293.5v3.5M107.7 291.7v1.8M133.3 291.7v1.8M158.9 291.7v1.8M184.4 291.7v1.8M210 291.7v5.3"/>
<path d="M210 291.7l1 1.8h-2zM235.6 291.7v1.8M261.2 291.7v1.8M286.7 291.7v1.8M312.3 291.7v1.8M315 293.5v3.5M337.9 291.7v1.8M354.6 281.9h20M354.6 288.2h60M354.6 286.1h20M363.5 291.7v1.8M389.1 288.2v5.3"/>
<path d="M394.6 284v4.2M398.4 288.2v3.5M408.6 288.2v3.5M414.6 284h-60"/>
</g>
<path d="M209 3.6h2l-1 1.8zM3.6 147.5l1.8 1.1-1.8 1zM414.6 148.6l1.8-1.1v2.1zM210 291.7l1 1.8h-2z" fill="#000"/>
<text font-size="6.7" x="159.3" y="64.9">DRAWING INDEX</text>
<g font-size="3.3">
<text x="77.6" y="95.1">No.</text>
<text x="103.1" y="95.1">DOCUMENT No.</text>
<text x="180.4" y="95.2">DOCUMENT Title</text>
<text x="253.1" y="95.2">Rev.No.</text>
<text x="276.4" y="95.2">Remark</text>
<text x="78.7" y="103.5">0</text>
<text x="86.4" y="103.5">SAU4001-P001-HNY00-&amp;MDA-08401</text>
<text x="150.3" y="103.5">P&amp;I DIAGRAM FOR DRAWING INDEX</text>
<text x="257.8" y="103.5">0A</text>
<text x="78.7" y="109.8">1</text>
<text x="86.4" y="109.8">SAU4001-P001-HNY00-&amp;MDA-08401</text>
<text x="150.3" y="109.8">P&amp;I DIAGRAM FOR SYMBOL &amp; LEGEND 1</text>
<text x="257.8" y="109.8">0A</text>
<text x="78.7" y="116.1">2</text>
<text x="86.4" y="116.2">SAU4001-P001-HNY00-&amp;MDA-08401</text>
<text x="150.3" y="116.1">P&amp;I DIAGRAM FOR SYMBOL &amp; LEGEND 2</text>
<text x="257.8" y="116.1">0A</text>
<text x="78.7" y="122.5">3</text>
<text x="86.4" y="122.5">SAU4001-P001-HNY00-&amp;MDA-08401</text>
<text x="150.3" y="122.2">P&amp;I DIAGRAM FOR AMMONIA UNLOADING AREA</text>
<text x="257.8" y="122.5">0A</text>
<text x="78.7" y="128.8">4</text>
<text x="86.4" y="128.8">SAU4001-P001-HNY00-&amp;MDA-08401</text>
<text x="150.3" y="128.6">P&amp;I DIAGRAM FOR AMMONIA STORAGE AREA</text>
<text x="257.8" y="128.8">0A</text>
<text x="78.7" y="135.1">5</text>
<text x="86.4" y="135.1">SAU4001-P001-HNY00-&amp;MDA-08401</text>
<text x="150.3" y="134.9">P&amp;I DIAGRAM FOR AMMONIA SUPPLY PUMP AREA</text>
<text x="257.8" y="135.1">0A</text>
<text x="78.7" y="141.4">6</text>
<text x="86.4" y="141.4">SAU4001-P001-HNY00-&amp;MDA-08401</text>
<text x="150.3" y="141.4">P&amp;I DIAGRAM FOR VAPORIZER &amp; AFCU AREA</text>
<text x="257.8" y="141.4">0A</text>
<text x="78.7" y="147.7">7</text>
<text x="86.4" y="147.8">SAU4001-P001-HNY00-&amp;MDA-08401</text>
<text x="150.3" y="147.8">P&amp;I DIAGRAM FOR AIG SECTION</text>
<text x="257.8" y="147.8">0A</text>
</g>
<text font-size="2.5" fill="#8570ff" x="382.9" y="242.6">TAIBA - 1 IPP</text>
<g font-size="2">
<text x="372.3" y="247.1">SAUDI POWER PROCUREMENT COMPANY</text>
<text x="378.1" y="252.2">SIDRA ONE ELECTRICITY COMPANY</text>
<text x="378.1" y="257.7">TRACTEBEL ENGIE</text>
<text x="378.1" y="263">TIEJUN</text>
<text x="378.1" y="268.4">SARGENT &amp; LUNDY</text>
</g>
<g font-size="1.7">
<text x="355.5" y="121.9">NOTES:</text>
<text x="355.5" y="149.5">LEGENDS:</text>
<text x="355.5" y="176.1">REFERENCE DRAWINGS:</text>
<text x="355.5" y="192.1">HOLD LIST:</text>
<text x="389" y="280.1">DRAWING INDEX</text>
<text x="364.3" y="290.6">SAU4001-P001-HNY00-&amp;MDA-08401</text>
</g>
<text font-size="1.6" x="356.6" y="8.6">NOTE :</text>
<text font-size="1.5" x="375.1" y="277.1">TITLE:</text>
<g font-size="1.2">
<text x="17.9" y="4.9">1</text>
<text x="43.5" y="4.9">2</text>
<text x="69.1" y="4.9">3</text>
<text x="94.6" y="4.9">4</text>
<text x="120.2" y="4.9">5</text>
<text x="145.8" y="4.9">6</text>
<text x="171.4" y="4.9">7</text>
<text x="197" y="4.9">8</text>
<text x="222.5" y="4.9">9</text>
<text x="247.8" y="4.9">10</text>
<text x="273.4" y="4.9">11</text>
<text x="299" y="4.9">12</text>
<text x="324.6" y="4.9">13</text>
<text x="350.2" y="4.9">14</text>
<text x="375.7" y="4.9">15</text>
<text x="401.3" y="4.9">16</text>
<text x="4.2" y="16.8">A</text>
<text x="415.2" y="16.8">A</text>
<text x="4.2" y="38.9">B</text>
<text x="415.2" y="38.9">B</text>
<text x="4.2" y="60.9">C</text>
<text x="415.2" y="60.9">C</text>
<text x="4.1" y="82.9">D</text>
<text x="415.2" y="82.9">D</text>
<text x="4.3" y="105">E</text>
<text x="415.3" y="105">E</text>
<text x="4.2" y="127">F</text>
<text x="415.2" y="127">F</text>
<text x="4.2" y="171">H</text>
<text x="415.2" y="171">H</text>
<text x="355.4" y="178.7">DRAWING NO.</text>
<text x="376.6" y="178.7">DRAWING TITLE</text>
<text x="4.3" y="193">J</text>
<text x="415.3" y="193">J</text>
<text x="4.2" y="215.1">K</text>
<text x="415.2" y="215.1">K</text>
<text x="4.2" y="237.1">L</text>
<text x="355.4" y="238.9">REV.</text>
<text x="356" y="236.8">P0</text>
<text x="360" y="236.8">13-MAY-24</text>
<text x="360.8" y="238.9">DATE</text>
<text x="366.8" y="236.8">ISSUED FORAPPROVAL</text>
<text x="375" y="238.9">DESCRIPTION</text>
<text x="392.2" y="238.9">BY</text>
<text x="392.7" y="236.8">-</text>
<text x="395.4" y="238.9">MECH.</text>
<text x="396.6" y="236.8">-</text>
<text x="399.4" y="238.9">ELEC.</text>
<text x="400.6" y="236.8">-</text>
<text x="403.4" y="238.9">CIVIL</text>
<text x="404.5" y="236.8">-</text>
<text x="407.8" y="238.9">C&amp;I</text>
<text x="408.5" y="236.8">-</text>
<text x="411.2" y="238.9">APPD.</text>
<text x="412.5" y="236.8">-</text>
<text x="415.2" y="237.1">L</text>
<text x="355.2" y="242">PROJECT :</text>
<text x="355.1" y="251.5">PROJECT</text>
<text x="355.1" y="246.2">PRINCIPAL</text>
<text x="355.1" y="247.4">BUYER:</text>
<text x="355.1" y="256.3">PROJECT</text>
<text x="355.1" y="252.7">COMPANY:</text>
<text x="355.1" y="257.4">COMPANY'S</text>
<text x="4.1" y="259.2">M</text>
<text x="355.1" y="262.1">EPC</text>
<text x="355.1" y="263.3">CONTRACTOR :</text>
<text x="355.1" y="258.5">CONSULTANT:</text>
<text x="415.1" y="259.2">M</text>
<text x="355.1" y="266.9">EPC</text>
<text x="355.1" y="269.1">ENGINEER :</text>
<text x="355.1" y="268">CONTRACTOR'S</text>
<text x="355.1" y="273.3">VENDOR:</text>
<text x="4.2" y="281.2">N</text>
<text x="355.1" y="281.2">DESIGNED</text>
<text x="355.1" y="279.1">PREPARED</text>
<text x="364.3" y="279.1">13-MAY-24</text>
<text x="365.5" y="277">DATE</text>
<text x="370.8" y="279.1">T.G.LEE</text>
<text x="370.8" y="281.2">T.G.LEE</text>
<text x="371" y="277">NAME</text>
<text x="415.2" y="281.2">N</text>
<text x="355.1" y="287.6">DEPARTMENT:-</text>
<text x="355.1" y="283.4">CHECKED</text>
<text x="355.1" y="285.5">APPROVED</text>
<text x="364.3" y="283.4">13-MAY-24</text>
<text x="364.3" y="285.5">13-MAY-24</text>
<text x="370.6" y="285.5">S.H.YOO</text>
<text x="370.9" y="283.3">H.S KIM</text>
<text x="375.4" y="285.7">INTERNAL DOCUMENT NO.:</text>
<text x="395.5" y="285.7">DOCUMENT OWNER:</text>
<text x="395.5" y="287.4">SARGENT &amp; LUNDY</text>
<text x="3.2" y="292.2" transform="rotate(-90 3.2 292.2)">CAUTION: THIS DRAWING AND DESIGN IS THE PROPERTY OF SARGENT &amp; LUNDY AND MUST NOT BE COPIED OR LENT WITHOUT THEIR PERMISSION IN WRITING.</text>
<text x="17.9" y="293.1">1</text>
<text x="43.5" y="293.1">2</text>
<text x="69.1" y="293.1">3</text>
<text x="94.6" y="293.1">4</text>
<text x="120.2" y="293.1">5</text>
<text x="145.8" y="293.1">6</text>
<text x="171.4" y="293.1">7</text>
<text x="197" y="293.1">8</text>
<text x="222.5" y="293.1">9</text>
<text x="247.8" y="293.1">10</text>
<text x="273.4" y="293.1">11</text>
<text x="299" y="293.1">12</text>
<text x="324.6" y="293.1">13</text>
<text x="350.2" y="293.1">14</text>
<text x="355.2" y="290.4">DRG. NO.:</text>
<text x="375.7" y="293.1">15</text>
<text x="389.6" y="290.4">SCALE : 1:1</text>
<text x="398.7" y="290.4">SHT:</text>
<text x="401.3" y="293.1">16</text>
<text x="402.2" y="290.4">1</text>
<text x="403.9" y="290.4">OF 8</text>
<text x="409" y="290.4">REV. P0</text>
<text x="417.7" y="293.5" transform="rotate(-90 417.7 293.5)">A0 (1189mm x 841mm)</text>
<text x="355.1" y="294.8">FILE NAME:</text>
<text x="362.2" y="294.8">SAU4001-P001-HNY00-&amp;MDA-08401</text>
</g>
<text font-size="1.1" x="364.4" y="281.2">13-MAY-24</text>
</svg>
